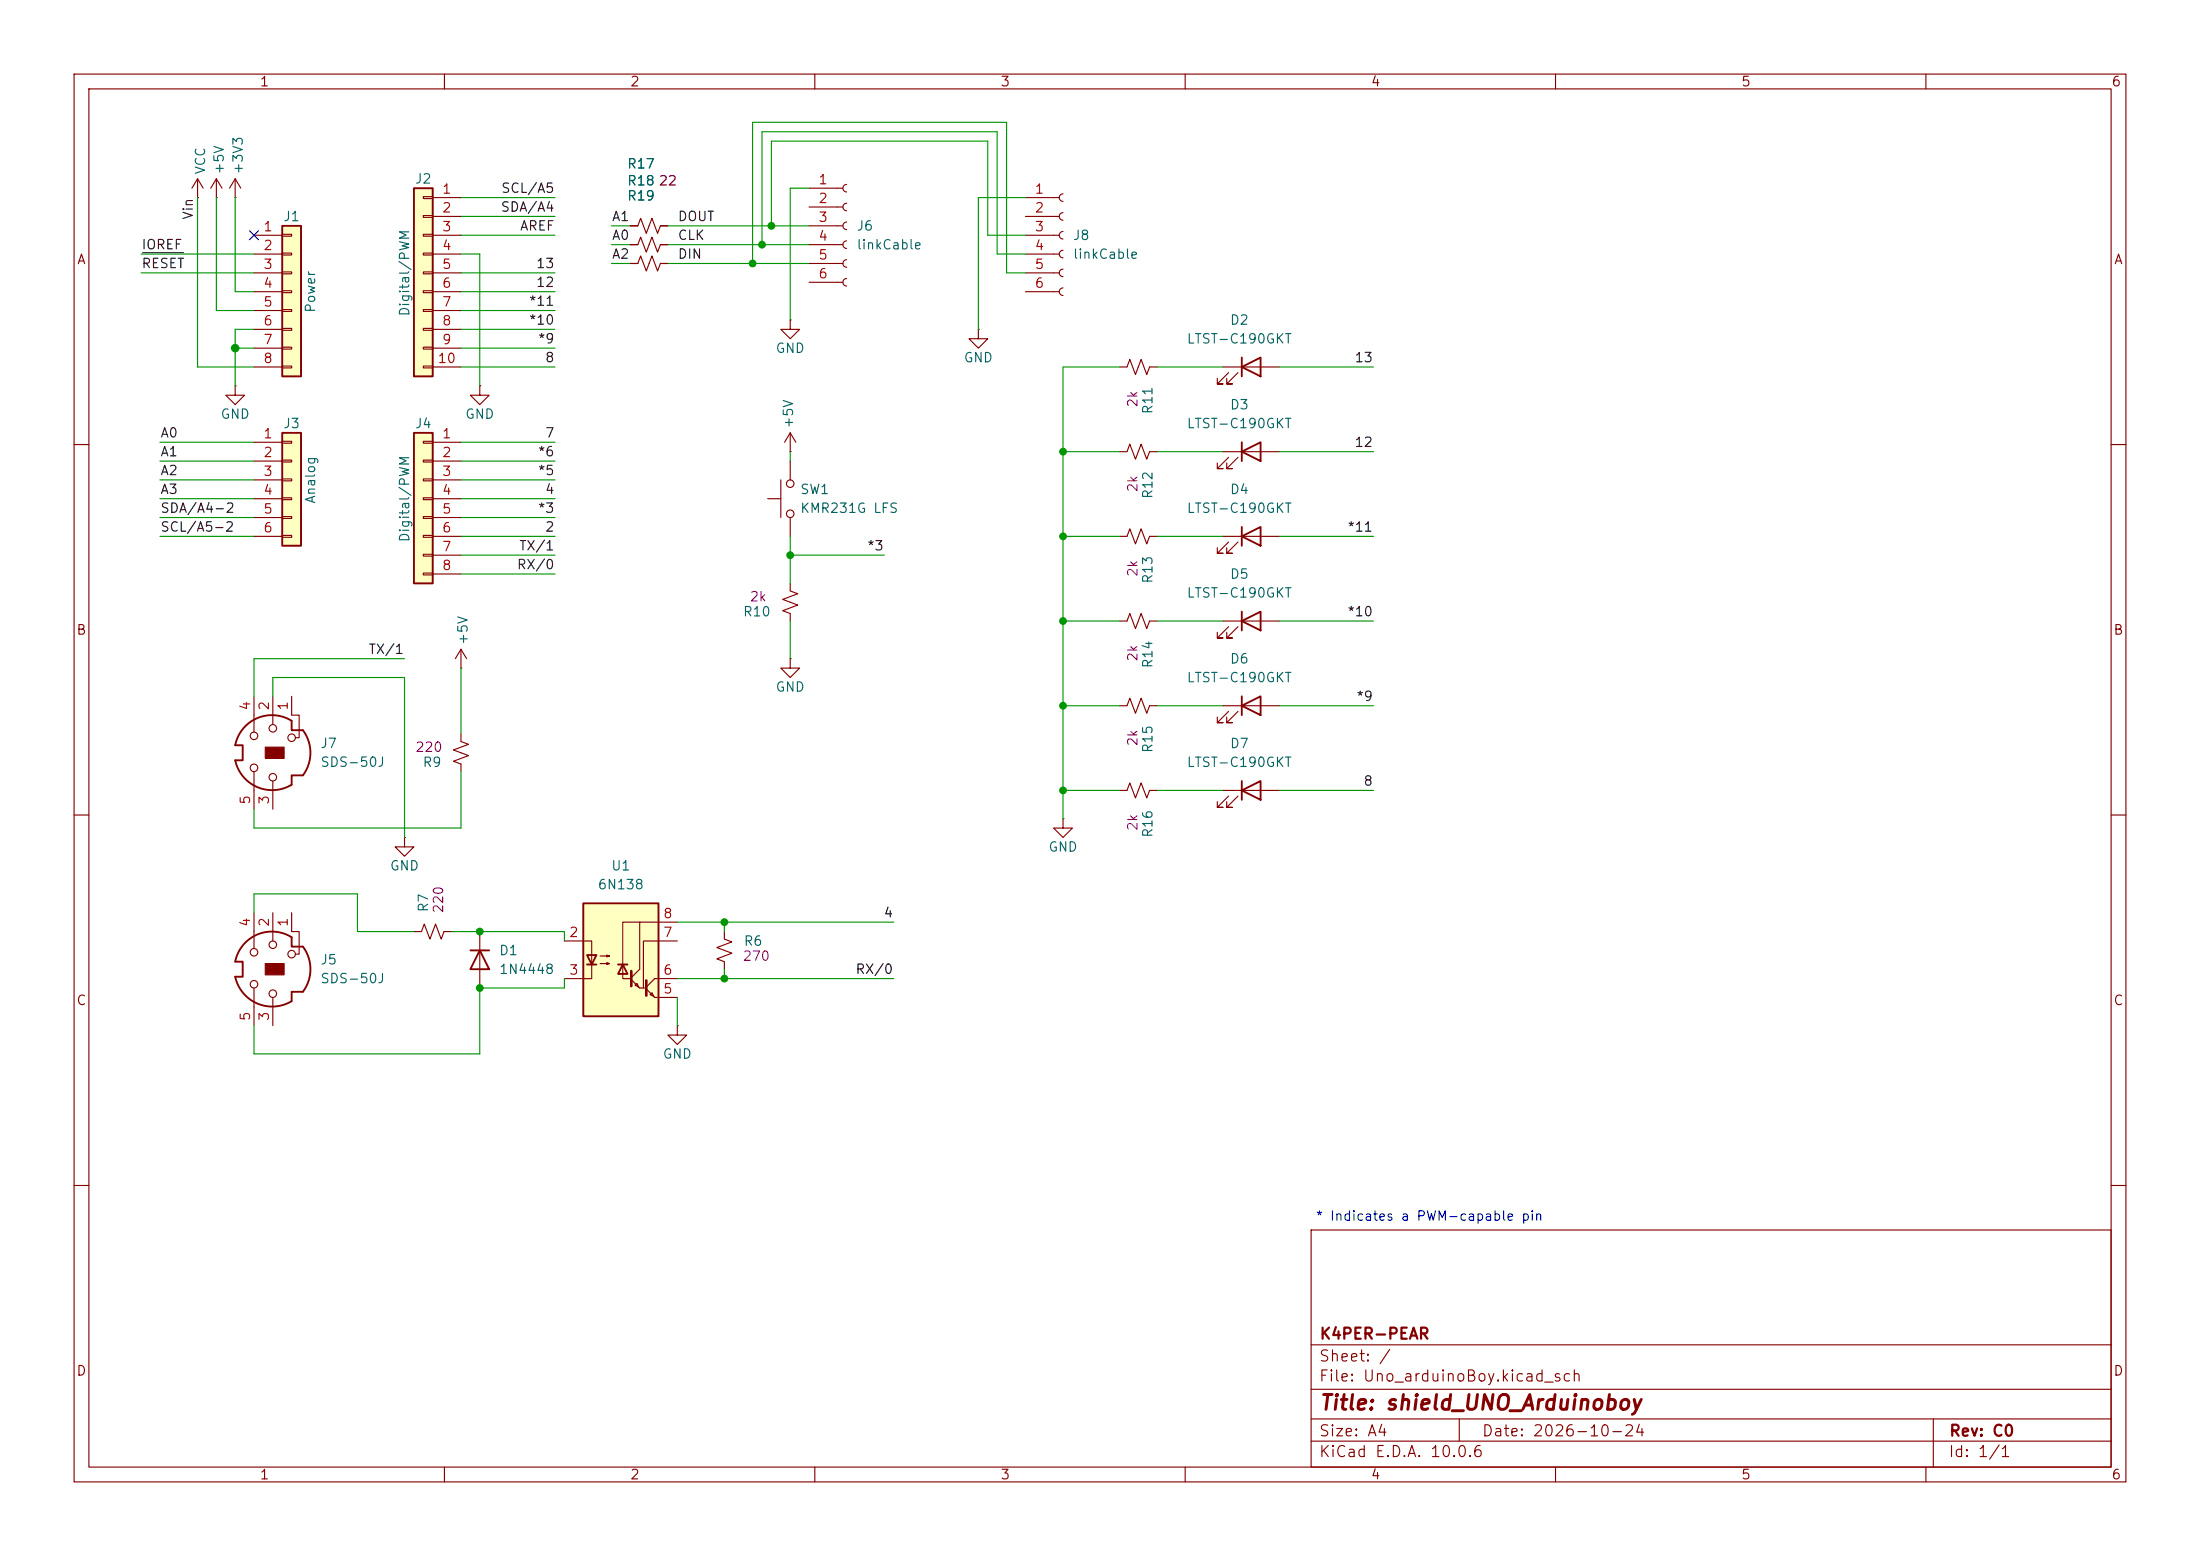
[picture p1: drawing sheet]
<svg xmlns="http://www.w3.org/2000/svg" width="297mm" height="210mm" viewBox="0 0 297 210" stroke-linecap="round" stroke-linejoin="round" font-family="sans-serif">
<g fill="none" stroke="#840000" stroke-width=".15">
<path d="M10 10h277v190h-277zM12 12h273v186h-273zM60 10v2M110 10v2M160 10v2M210 10v2M260 10v2M138.4 26.7h4.6M138.4 29.2h4.6M138.4 31.8h4.6M138.4 34.3h4.6M138.4 36.8h4.6"/>
<path d="M138.4 39.4h4.6M143.5 26.2a.51 .51 0 0 0-.5 .5 .51 .51 0 0 0 .5 .5M143.5 28.7a.51 .51 0 0 0-.5 .5 .51 .51 0 0 0 .5 .5M143.5 31.2a.51 .51 0 0 0-.5 .6 .51 .51 0 0 0 .5 .5M143.5 33.8a.51 .51 0 0 0-.5 .5 .51 .51 0 0 0 .5 .5M143.5 36.3a.51 .51 0 0 0-.5 .5 .51 .51 0 0 0 .5 .5M143.5 38.9a.51 .51 0 0 0-.5 .5 .51 .51 0 0 0 .5 .5M64.8 52.1v1.2h1.2l-1.2 1.3-1.3-1.3h1.3M64.8 52.1h.1M106.7 43.2v1.3h1.2l-1.2 1.2-1.3-1.2h1.3M106.7 43.2h.1M106.7 58.4l.7 1.3"/>
<path d="M106.7 58.4l-.8 1.3M106.7 58.4v2.6M132.1 44.5v1.2h1.2l-1.2 1.3-1.3-1.3h1.3M132.1 44.5h.1M151.1 49.5h1l.4-1 .8 2 .8-2 .7 2 .4-1h1M10 60h2M106.7 61h.1M151.1 61h1l.4-1.1 .8 2.1 .8-2.1 .7 2.1 .4-1h1M151.1 72.4h1l.4-1 .8 2 .8-2 .7 2 .4-1h1M165.1 72.4h7.6M165.9 73.2l-1.6 1.5h.8h-.8v-.8M167.1 73.2l-1.5 1.5h.8h-.8v-.8"/>
<path d="M285 60h2M151.1 95.3h1l.4-1.1 .8 2.1 .8-2.1 .7 2.1 .4-1h1M151.1 83.8h1l.4-1 .8 2 .8-2 .7 2 .4-1h1M165.1 83.8h7.6M165.9 84.6l-1.6 1.5h.8h-.8v-.8M167.1 84.6l-1.5 1.5h.8h-.8v-.8M10 110h2M143.5 110.5v1.3h1.3l-1.3 1.2-1.3-1.2h1.3M143.5 110.5h.1M285 110h2M10 160h2M177 166h108v32h-108z"/>
<path d="M285 160h2M60 198v2M110 198v2M160 198v2M177 194.5h108M177 191.5h108M177 187.5h108M177 181.5h108M197 191.5v3M210 198v2M260 198v2M261 191.5v6.5"/>
</g>
<path d="M167.6 72.4l2.6-1.3v2.6zM167.6 71.1v2.6M167.6 83.8l2.6-1.2v2.5zM167.6 82.6v2.5" fill="none" stroke="#840000" stroke-width=".25"/>
<path d="M55.9 25.4h2.5v25.4h-2.5z" fill="#ffffc2"/>
<path d="M55.9 25.4h2.5v25.4h-2.5zM167.6 49.5l2.6-1.2v2.5zM167.6 48.3v2.5M167.6 59.7v2.5M167.6 61l2.6-1.3v2.5z" fill="none" stroke="#840000" stroke-width=".25"/>
<g fill="none" stroke="#840000" stroke-width=".15">
<path d="M57.1 26.5h1.3v.3h-1.3zM57.1 29.1h1.3v.2h-1.3zM57.1 31.6h1.3v.3h-1.3zM57.1 34.2h1.3v.2h-1.3zM57.1 36.7h1.3v.3h-1.3zM57.1 39.2h1.3v.3h-1.3zM58.4 26.7h3.8M58.4 29.2h3.8M58.4 31.8h3.8M58.4 34.3h3.8M58.4 36.8h3.8M58.4 39.4h3.8"/>
<path d="M85.1 30.5h1l.4-1 .7 2 .8-2 .8 2 .4-1h1M85.1 33h1l.4-1 .7 2 .8-2 .8 2 .4-1h1M57.1 41.8h1.3v.2h-1.3zM57.1 44.3h1.3v.3h-1.3zM57.1 46.9h1.3v.2h-1.3zM57.1 49.4h1.3v.3h-1.3zM58.4 41.9h3.8M58.4 44.5h3.8M58.4 47h3.8M58.4 49.5h3.8M165.1 49.5h7.6M165.9 50.3l-1.6 1.5h.8h-.8v-.7"/>
<path d="M167.1 50.3l-1.5 1.5h.8h-.8v-.7M165.1 61h7.6M165.9 61.7l-1.6 1.5h.8h-.8v-.7M167.1 61.7l-1.5 1.5h.8h-.8v-.7M151.1 106.7h1l.4-1 .8 2 .8-2 .7 2 .4-1h1"/>
</g>
<path d="M38.1 30.5h2.5v20.3h-2.5z" fill="#ffffc2"/>
<path d="M38.1 30.5h2.5v20.3h-2.5z" fill="none" stroke="#840000" stroke-width=".25"/>
<g fill="none" stroke="#840000" stroke-width=".15">
<path d="M34.3 31.8h3.8M34.3 34.3h3.8M34.3 36.8h3.8M34.3 39.4h3.8M38.1 31.6h1.3v.3h-1.3zM38.1 34.2h1.3v.2h-1.3zM38.1 36.7h1.3v.3h-1.3zM38.1 39.2h1.3v.3h-1.3zM85.1 35.6h1l.4-1.1 .7 2.1 .8-2.1 .8 2.1 .4-1h1M31.7 52.1v1.2h1.3l-1.3 1.3-1.2-1.3h1.2M31.7 52.1h.1M34.3 41.9h3.8"/>
<path d="M34.3 44.5h3.8M34.3 47h3.8M34.3 49.5h3.8M38.1 41.8h1.3v.2h-1.3zM38.1 44.3h1.3v.3h-1.3zM38.1 46.9h1.3v.2h-1.3zM38.1 49.4h1.3v.3h-1.3z"/>
</g>
<path d="M38.1 58.4h2.5v15.3h-2.5z" fill="#ffffc2"/>
<path d="M38.1 58.4h2.5v15.3h-2.5z" fill="none" stroke="#840000" stroke-width=".25"/>
<path d="M34.3 59.7h3.8M38.1 59.6h1.3v.2h-1.3zM34.3 62.2h3.8M34.3 64.8h3.8M34.3 67.3h3.8M34.3 69.9h3.8M34.3 72.4h3.8M38.1 62.1h1.3v.3h-1.3zM38.1 64.6h1.3v.3h-1.3zM38.1 67.2h1.3v.2h-1.3zM38.1 69.7h1.3v.3h-1.3zM38.1 72.3h1.3v.2h-1.3z" fill="none" stroke="#840000" stroke-width=".15"/>
<path d="M55.9 58.4h2.5v20.3h-2.5z" fill="#ffffc2"/>
<path d="M55.9 58.4h2.5v20.3h-2.5zM33.3 97.9a5 5 0 0 1 6.1-.6v1.3h1.5a5.1 5.1 0 0 1 0 6h-1.5v1.3a5.1 5.1 0 0 1-7.7-3.3h1.1v-2h-1.1a5 5 0 0 1 1.6-2.7zM167.6 95.3l2.6-1.3v2.5zM167.6 94v2.5M167.6 106.7l2.6-1.3v2.6zM167.6 105.4v2.6M63.5 128.3h2.5M64.8 128.3l1.2 2.5h-2.5z" fill="none" stroke="#840000" stroke-width=".25"/>
<g fill="none" stroke="#840000" stroke-width=".15">
<path d="M26.7 26.7h.1M26.7 24.1l-.8 1.3M26.7 24.1l.7 1.3M26.7 24.1v2.6M29.2 26.7h.1M29.2 24.1l-.8 1.3M29.2 24.1l.8 1.3M29.2 24.1v2.6M31.7 26.7h.1M31.7 24.1l-.7 1.3M31.7 24.1l.8 1.3M31.7 24.1v2.6"/>
<path d="M109.2 25.4h4.6M109.2 27.9h4.6M109.2 30.5h4.6M109.2 33h4.6M109.2 35.6h4.6M109.2 38.1h4.6M114.3 24.9a.51 .51 0 0 0-.5 .5 .51 .51 0 0 0 .5 .5M114.3 27.4a.51 .51 0 0 0-.5 .5 .51 .51 0 0 0 .5 .5M114.3 30a.51 .51 0 0 0-.5 .5 .51 .51 0 0 0 .5 .5M114.3 32.5a.51 .51 0 0 0-.5 .5 .51 .51 0 0 0 .5 .5M114.3 35.1a.51 .51 0 0 0-.5 .5 .51 .51 0 0 0 .5 .5M114.3 37.6a.51 .51 0 0 0-.5 .5 .51 .51 0 0 0 .5 .5"/>
<path d="M57.1 59.6h1.3v.2h-1.3zM58.4 59.7h3.8M57.1 62.1h1.3v.3h-1.3zM57.1 64.6h1.3v.3h-1.3zM57.1 67.2h1.3v.2h-1.3zM57.1 69.7h1.3v.3h-1.3zM57.1 72.3h1.3v.2h-1.3zM57.1 74.8h1.3v.3h-1.3zM57.1 77.3h1.3v.3h-1.3zM58.4 62.2h3.8M58.4 64.8h3.8M58.4 67.3h3.8"/>
<path d="M58.4 69.9h3.8M58.4 72.4h3.8M58.4 74.9h3.8M58.4 77.5h3.8M103.6 67.3h1.8M105.4 64.8v5.1M106.7 78.7v1.1l1 .3-2 .8 2 .8-2 .7 1 .4v1M106.7 62.2v2.6M106.7 69.9v2.5M34.3 94v4.8M36.8 94v3.8M39.4 94v2.5h1v3.1h-.5"/>
<path d="M62.2 90.2h.1M62.2 99.1v1l1 .4-2 .7 2 .8-2 .7 1 .4v1M62.2 87.6l-.7 1.3M62.2 87.6l.8 1.3M62.2 87.6v2.6M106.7 88.9v1.3h1.2l-1.2 1.2-1.3-1.2h1.3M106.7 88.9h.1M165.1 95.3h7.6M165.9 96l-1.6 1.5h.8h-.8v-.7M167.1 96l-1.5 1.5h.8h-.8v-.7M34.3 104.1v5.1M36.8 105.4v3.8"/>
<path d="M54.6 113v1.3h1.3l-1.3 1.3-1.3-1.3h1.3M54.6 113h.1M165.1 106.7h7.6M165.9 107.4l-1.6 1.6h.8h-.8v-.8M167.1 107.4l-1.5 1.6h.8h-.8v-.8M55.9 125.7h1l.4-1 .7 2 .8-2 .8 2 .3-1h1.1M64.8 125.7v7.7M91.4 138.4v1.3h1.3l-1.3 1.3-1.2-1.3h1.2M91.4 138.4h.1M97.8 125.7v1l1 .4-2 .8 2 .8-2 .7 1 .4v1"/>
<circle cx="106.7" cy="65.3" r=".51"/>
<circle cx="106.7" cy="69.3" r=".51"/>
<circle cx="34.3" cy="99.3" r=".51"/>
<circle cx="36.8" cy="98.3" r=".51"/>
<circle cx="39.4" cy="99.6" r=".51"/>
<circle cx="34.3" cy="103.6" r=".51"/>
<circle cx="36.8" cy="104.9" r=".51"/>
</g>
<path d="M35.8 100.8h2.6v1.6h-2.6z" fill="#840000" stroke="#840000" stroke-width=".15"/>
<path d="M78.7 121.9h10.2v15.3h-10.2z" fill="#ffffc2"/>
<path d="M33.3 127.1a5 5 0 0 1 6.1-.6v1.3h1.5a5.1 5.1 0 0 1 0 6.1h-1.5v1.2a5.1 5.1 0 0 1-7.7-3.3h1.1v-2h-1.1a5 5 0 0 1 1.6-2.7zM78.7 121.9h10.2v15.3h-10.2zM79.2 128.9h1.3l-.6 1.3zM79.2 130.2h1.3M83.4 130.2h1.3M84.1 130.2l.6 1.2h-1.3z" fill="none" stroke="#840000" stroke-width=".25"/>
<g fill="none" stroke="#840000" stroke-width=".15">
<path d="M85.1 35.6h1M85.1 33h1M85.1 30.5h1M89.2 35.6h1M89.2 33h1M89.2 30.5h1M34.3 123.2v4.8M34.3 133.4v5M36.8 123.2v3.8M36.8 134.6v3.8M39.4 123.2v2.5h1v3.1h-.5M76.2 127h3.7v5.1h-3.7"/>
<path d="M81 129h1.3l-.4 .2v-.3l.4 .1M81 130h1.3l-.4 .2v-.3l.4 .1M85.2 132.2l1.2 1.2h.6M85.7 133l.3-.3 .2 .5zM86.4 124.5h-2.3v7.6h1M87.2 133.5l1.2 1.1h3M87.8 134.2l.2-.2 .3 .5zM91.4 124.5h-5v6.3l-1.2 1.2M91.4 127h-4.5v6.4M91.4 132.1h-3l-1.2 1.1"/>
<circle cx="34.3" cy="128.5" r=".51"/>
<circle cx="34.3" cy="132.8" r=".51"/>
<circle cx="36.8" cy="127.5" r=".51"/>
<circle cx="36.8" cy="134.1" r=".51"/>
<circle cx="39.4" cy="128.8" r=".51"/>
</g>
<path d="M85.2 131.1v2M87.2 132.3v2.1" fill="none" stroke="#840000" stroke-width=".36"/>
<path d="M35.8 130h2.6v1.6h-2.6z" fill="#840000" stroke="#840000" stroke-width=".15"/>
<path d="M19.3 34.1h5.5" fill="none" stroke="#0f0f0f" stroke-width=".15"/>
<g fill="none" stroke="#009600" stroke-width=".15">
<path d="M19 34.3h15.3M19 36.8h15.3M26.7 26.7v22.8h7.6M29.2 26.7v15.2h5.1M31.7 26.7v12.7h2.6M62.2 26.7h12.7M62.2 29.2h12.7M62.2 34.3h2.6v17.8M62.2 31.8h12.7M62.2 36.8h12.7M62.2 39.4h12.7M82.5 33h2.6"/>
<path d="M82.5 30.5h2.6M82.5 35.6h2.6M90.2 33h19M90.2 30.5h19M90.2 35.6h19M101.6 35.6v-19.1h34.3v20.3h2.5M102.9 33v-15.2h31.7v16.5h3.8M104.1 30.5v-11.4h29.2v12.7h5.1M109.2 25.4h-2.5v17.8M138.4 26.7h-6.3v17.8M21.6 59.7h12.7M31.7 47h2.6"/>
<path d="M34.3 44.5h-2.6v7.6M62.2 59.7h12.7M62.2 47h12.7M62.2 44.5h12.7M62.2 41.9h12.7M62.2 49.5h12.7M151.1 49.5h-7.6v61M156.2 49.5h8.9M172.7 49.5h12.7M21.6 69.9h12.7M21.6 62.2h12.7M21.6 67.3h12.7"/>
<path d="M21.6 64.8h12.7M21.6 72.4h12.7M62.2 69.9h12.7M62.2 74.9h12.7M62.2 62.2h12.7M62.2 67.3h12.7M62.2 64.8h12.7M62.2 72.4h12.7M62.2 77.5h12.7M106.7 61v1.2M106.7 72.4v6.3M106.7 74.9h12.7"/>
<path d="M143.5 72.4h7.6M143.5 61h7.6M156.2 72.4h8.9M156.2 61h8.9M172.7 72.4h12.7M172.7 61h12.7M36.8 94v-2.6h17.8v21.6M54.6 88.9h-20.3v5.1M62.2 90.2v8.9M106.7 83.8v5.1M143.5 83.8h7.6M143.5 95.3h7.6"/>
<path d="M156.2 83.8h8.9M156.2 95.3h8.9M172.7 83.8h12.7M172.7 95.3h12.7M62.2 104.1v7.7h-27.9v-2.6M143.5 106.7h7.6M156.2 106.7h8.9M172.7 106.7h12.7M34.3 123.2v-2.5h14v5h7.6M61 125.7h15.2v1.3M76.2 132.1v1.3h-11.4v8.8h-30.5v-3.8M91.4 132.1h29.2"/>
<path d="M91.4 124.5h29.2M91.4 134.6v3.8M97.8 124.5v1.2M97.8 130.8v1.3"/>
</g>
<path d="M33.7 31.1l1.2 1.3M34.9 31.1l-1.2 1.3" fill="none" stroke="#000084" stroke-width=".15"/>
<g fill="#009600" stroke="#009600" stroke-width=".14">
<circle cx="97.8" cy="124.5" r=".46"/>
<circle cx="106.7" cy="74.9" r=".46"/>
<circle cx="64.8" cy="125.7" r=".46"/>
<circle cx="64.8" cy="133.4" r=".46"/>
<circle cx="97.8" cy="132.1" r=".46"/>
<circle cx="143.5" cy="95.3" r=".46"/>
<circle cx="143.5" cy="106.7" r=".46"/>
<circle cx="31.8" cy="47" r=".51"/>
<circle cx="143.5" cy="72.4" r=".46"/>
<circle cx="104.1" cy="30.5" r=".46"/>
<circle cx="102.9" cy="33" r=".46"/>
<circle cx="101.6" cy="35.6" r=".46"/>
<circle cx="143.5" cy="83.8" r=".46"/>
<circle cx="143.5" cy="61" r=".46"/>
</g>
<text font-size="2" fill="#840000" x="178" y="190.8">Title: shield_UNO_Arduinoboy</text>
<g font-size="1.5" fill="#840000">
<text x="178" y="184.1">Sheet: /</text>
<text x="178" y="181.1">K4PER-PEAR</text>
<text x="178" y="186.8">File: Uno_arduinoBoy.kicad_sch</text>
<text x="178" y="197">KiCad E.D.A. 10.0.6</text>
<text x="178" y="194.2">Size: A4</text>
<text x="200" y="194.2">Date: 2026-10-24</text>
<text x="263" y="197">Id: 1/1</text>
<text x="263" y="194.2">Rev: C0</text>
</g>
<g font-size="1.3" fill="#840000">
<text x="35" y="12">1</text>
<text x="85" y="12">2</text>
<text x="135" y="12">3</text>
<text x="185" y="12">4</text>
<text x="235" y="12">5</text>
<text x="285" y="12">6</text>
<text x="10.3" y="36">A</text>
<text x="285.3" y="36">A</text>
<text x="10.2" y="86">B</text>
<text x="285.2" y="86">B</text>
<text x="10.2" y="136">C</text>
<text x="285.2" y="136">C</text>
<text x="10.2" y="186">D</text>
<text x="285.2" y="186">D</text>
<text x="35" y="200">1</text>
<text x="85" y="200">2</text>
<text x="135" y="200">3</text>
<text x="185" y="200">4</text>
<text x="235" y="200">5</text>
<text x="285" y="200">6</text>
</g>
<g font-size="1.3" fill="#006464">
<text x="28" y="23.6" transform="rotate(-90 28 23.6)">VCC</text>
<text x="30.5" y="23.6" transform="rotate(-90 30.5 23.6)">+5V</text>
<text x="33.1" y="23.6" transform="rotate(-90 33.1 23.6)">+3V3</text>
<text x="84.6" y="23.1">R17</text>
<text x="55.9" y="25.1">J2</text>
<text x="84.6" y="25.3">R18</text>
<text x="84.6" y="27.4">R19</text>
<text x="38.2" y="30.2">J1</text>
<text x="115.6" y="31.4">J6</text>
<text x="115.6" y="34">linkCable</text>
<text x="144.8" y="32.7">J8</text>
<text x="144.8" y="35.3">linkCable</text>
<text x="42.9" y="42.3" transform="rotate(-90 42.9 42.3)">Power</text>
<text x="55.6" y="42.8" transform="rotate(-90 55.6 42.8)">Digital/PWM</text>
<text x="104.6" y="48">GND</text>
<text x="160.1" y="46.7">LTST-C190GKT</text>
<text x="166" y="44.1">D2</text>
<text x="130" y="49.2">GND</text>
<text x="29.7" y="56.8">GND</text>
<text x="38.2" y="58.1">J3</text>
<text x="55.9" y="58.1">J4</text>
<text x="62.7" y="56.8">GND</text>
<text x="107.4" y="57.9" transform="rotate(-90 107.4 57.9)">+5V</text>
<text x="155.9" y="56" transform="rotate(-90 155.9 56)">R11</text>
<text x="160.1" y="58.1">LTST-C190GKT</text>
<text x="166" y="55.6">D3</text>
<text x="42.9" y="68.1" transform="rotate(-90 42.9 68.1)">Analog</text>
<text x="107.9" y="67">SW1</text>
<text x="107.9" y="69.5">KMR231G LFS</text>
<text x="155.9" y="67.4" transform="rotate(-90 155.9 67.4)">R12</text>
<text x="160.1" y="69.5">LTST-C190GKT</text>
<text x="166" y="67">D4</text>
<text x="55.6" y="73.3" transform="rotate(-90 55.6 73.3)">Digital/PWM</text>
<text x="100.2" y="83.5">R10</text>
<text x="155.9" y="78.9" transform="rotate(-90 155.9 78.9)">R13</text>
<text x="160.1" y="81">LTST-C190GKT</text>
<text x="166" y="78.4">D5</text>
<text x="63.4" y="87.1" transform="rotate(-90 63.4 87.1)">+5V</text>
<text x="166" y="89.9">D6</text>
<text x="104.6" y="93.7">GND</text>
<text x="155.9" y="90.3" transform="rotate(-90 155.9 90.3)">R14</text>
<text x="160.1" y="92.4">LTST-C190GKT</text>
<text x="43.2" y="101.3">J7</text>
<text x="155.9" y="101.7" transform="rotate(-90 155.9 101.7)">R15</text>
<text x="166" y="101.3">D7</text>
<text x="43.2" y="103.8">SDS-50J</text>
<text x="57" y="103.8">R9</text>
<text x="160.1" y="103.8">LTST-C190GKT</text>
<text x="155.9" y="113.1" transform="rotate(-90 155.9 113.1)">R16</text>
<text x="52.5" y="117.8">GND</text>
<text x="82.4" y="117.8">U1</text>
<text x="141.4" y="115.3">GND</text>
<text x="58.1" y="123.2" transform="rotate(-90 58.1 123.2)">R7</text>
<text x="80.6" y="120.3">6N138</text>
<text x="43.2" y="130.5">J5</text>
<text x="67.3" y="129.2">D1</text>
<text x="67.3" y="131.8">1N4448</text>
<text x="100.3" y="128">R6</text>
<text x="43.2" y="133">SDS-50J</text>
<text x="89.4" y="143.2">GND</text>
</g>
<g font-size="1.3" fill="#0f0f0f">
<text x="26.4" y="29.7" transform="rotate(-90 26.4 29.7)">Vin</text>
<text x="67.5" y="28.9">SDA/A4</text>
<text x="67.6" y="26.4">SCL/A5</text>
<text x="19" y="34">IOREF</text>
<text x="70.1" y="31.4">AREF</text>
<text x="82.5" y="32.7">A0</text>
<text x="82.5" y="35.2">A2</text>
<text x="82.5" y="30.2">A1</text>
<text x="91.4" y="35.2">DIN</text>
<text x="91.4" y="32.7">CLK</text>
<text x="91.4" y="30.2">DOUT</text>
<text x="19" y="36.5">RESET</text>
<text x="71.3" y="41.6">*11</text>
<text x="72.3" y="36.5">13</text>
<text x="72.3" y="39.1">12</text>
<text x="71.3" y="44.1">*10</text>
<text x="72.5" y="46.7">*9</text>
<text x="73.5" y="49.2">8</text>
<text x="182.8" y="49.2">13</text>
<text x="21.6" y="59.4">A0</text>
<text x="73.5" y="59.4">7</text>
<text x="21.6" y="61.9">A1</text>
<text x="21.6" y="64.5">A2</text>
<text x="72.5" y="64.5">*5</text>
<text x="72.5" y="61.9">*6</text>
<text x="182.8" y="60.6">12</text>
<text x="21.6" y="69.5">SDA/A4-2</text>
<text x="21.6" y="67">A3</text>
<text x="72.5" y="69.5">*3</text>
<text x="73.5" y="67">4</text>
<text x="21.6" y="72.1">SCL/A5-2</text>
<text x="69.7" y="77.2">RX/0</text>
<text x="70" y="74.6">TX/1</text>
<text x="73.5" y="72.1">2</text>
<text x="117" y="74.6">*3</text>
<text x="181.8" y="72.1">*11</text>
<text x="181.8" y="83.5">*10</text>
<text x="49.7" y="88.6">TX/1</text>
<text x="183" y="94.9">*9</text>
<text x="184" y="106.4">8</text>
<text x="119.2" y="124.1">4</text>
<text x="115.4" y="131.8">RX/0</text>
</g>
<g font-size="1.3" fill="#a90000">
<text x="59.6" y="26.5">1</text>
<text x="59.6" y="29">2</text>
<text x="110.4" y="25.2">1</text>
<text x="110.4" y="27.7">2</text>
<text x="139.6" y="26.5">1</text>
<text x="139.6" y="29">2</text>
<text x="35.5" y="31.5">1</text>
<text x="35.5" y="34.1">2</text>
<text x="59.6" y="31.5">3</text>
<text x="59.6" y="34.1">4</text>
<text x="110.4" y="30.3">3</text>
<text x="110.4" y="32.8">4</text>
<text x="110.4" y="35.3">5</text>
<text x="139.6" y="31.5">3</text>
<text x="139.6" y="34.1">4</text>
<text x="35.5" y="36.6">3</text>
<text x="35.5" y="39.2">4</text>
<text x="35.5" y="41.7">5</text>
<text x="59.6" y="36.6">5</text>
<text x="59.6" y="39.2">6</text>
<text x="59.6" y="41.7">7</text>
<text x="110.4" y="37.9">6</text>
<text x="139.6" y="36.6">5</text>
<text x="139.6" y="39.2">6</text>
<text x="35.5" y="44.2">6</text>
<text x="35.5" y="46.8">7</text>
<text x="59.6" y="44.2">8</text>
<text x="59.6" y="46.8">9</text>
<text x="35.5" y="49.3">8</text>
<text x="59" y="49.3">10</text>
<text x="35.5" y="59.5">1</text>
<text x="59.6" y="59.5">1</text>
<text x="35.5" y="62">2</text>
<text x="35.5" y="64.6">3</text>
<text x="59.6" y="62">2</text>
<text x="59.6" y="64.6">3</text>
<text x="35.5" y="67.1">4</text>
<text x="35.5" y="69.6">5</text>
<text x="59.6" y="67.1">4</text>
<text x="59.6" y="69.6">5</text>
<text x="35.5" y="72.2">6</text>
<text x="59.6" y="72.2">6</text>
<text x="59.6" y="74.7">7</text>
<text x="59.6" y="77.3">8</text>
<text x="34.1" y="96" transform="rotate(-90 34.1 96)">4</text>
<text x="36.6" y="96" transform="rotate(-90 36.6 96)">2</text>
<text x="39.2" y="96" transform="rotate(-90 39.2 96)">1</text>
<text x="34.1" y="108.7" transform="rotate(-90 34.1 108.7)">5</text>
<text x="36.6" y="108.7" transform="rotate(-90 36.6 108.7)">3</text>
<text x="34.1" y="125.2" transform="rotate(-90 34.1 125.2)">4</text>
<text x="36.6" y="125.2" transform="rotate(-90 36.6 125.2)">2</text>
<text x="39.2" y="125.2" transform="rotate(-90 39.2 125.2)">1</text>
<text x="89.4" y="124.2">8</text>
<text x="76.7" y="126.8">2</text>
<text x="76.7" y="131.9">3</text>
<text x="89.4" y="131.9">6</text>
<text x="89.4" y="126.8">7</text>
<text x="34.1" y="137.9" transform="rotate(-90 34.1 137.9)">5</text>
<text x="36.6" y="137.9" transform="rotate(-90 36.6 137.9)">3</text>
<text x="89.4" y="134.4">5</text>
</g>
<g font-size="1.3" fill="#840084">
<text x="88.8" y="25.3">22</text>
<text x="153.9" y="55.1" transform="rotate(-90 153.9 55.1)">2k</text>
<text x="153.9" y="66.5" transform="rotate(-90 153.9 66.5)">2k</text>
<text x="153.9" y="78" transform="rotate(-90 153.9 78)">2k</text>
<text x="101.1" y="81.5">2k</text>
<text x="153.9" y="89.4" transform="rotate(-90 153.9 89.4)">2k</text>
<text x="56" y="101.8">220</text>
<text x="153.9" y="100.8" transform="rotate(-90 153.9 100.8)">2k</text>
<text x="153.9" y="112.2" transform="rotate(-90 153.9 112.2)">2k</text>
<text x="60.1" y="123.4" transform="rotate(-90 60.1 123.4)">220</text>
<text x="100.2" y="130">270</text>
</g>
<text font-size="1.3" fill="#0000c2" x="177.5" y="165.1">* Indicates a PWM-capable pin</text>
</svg>
